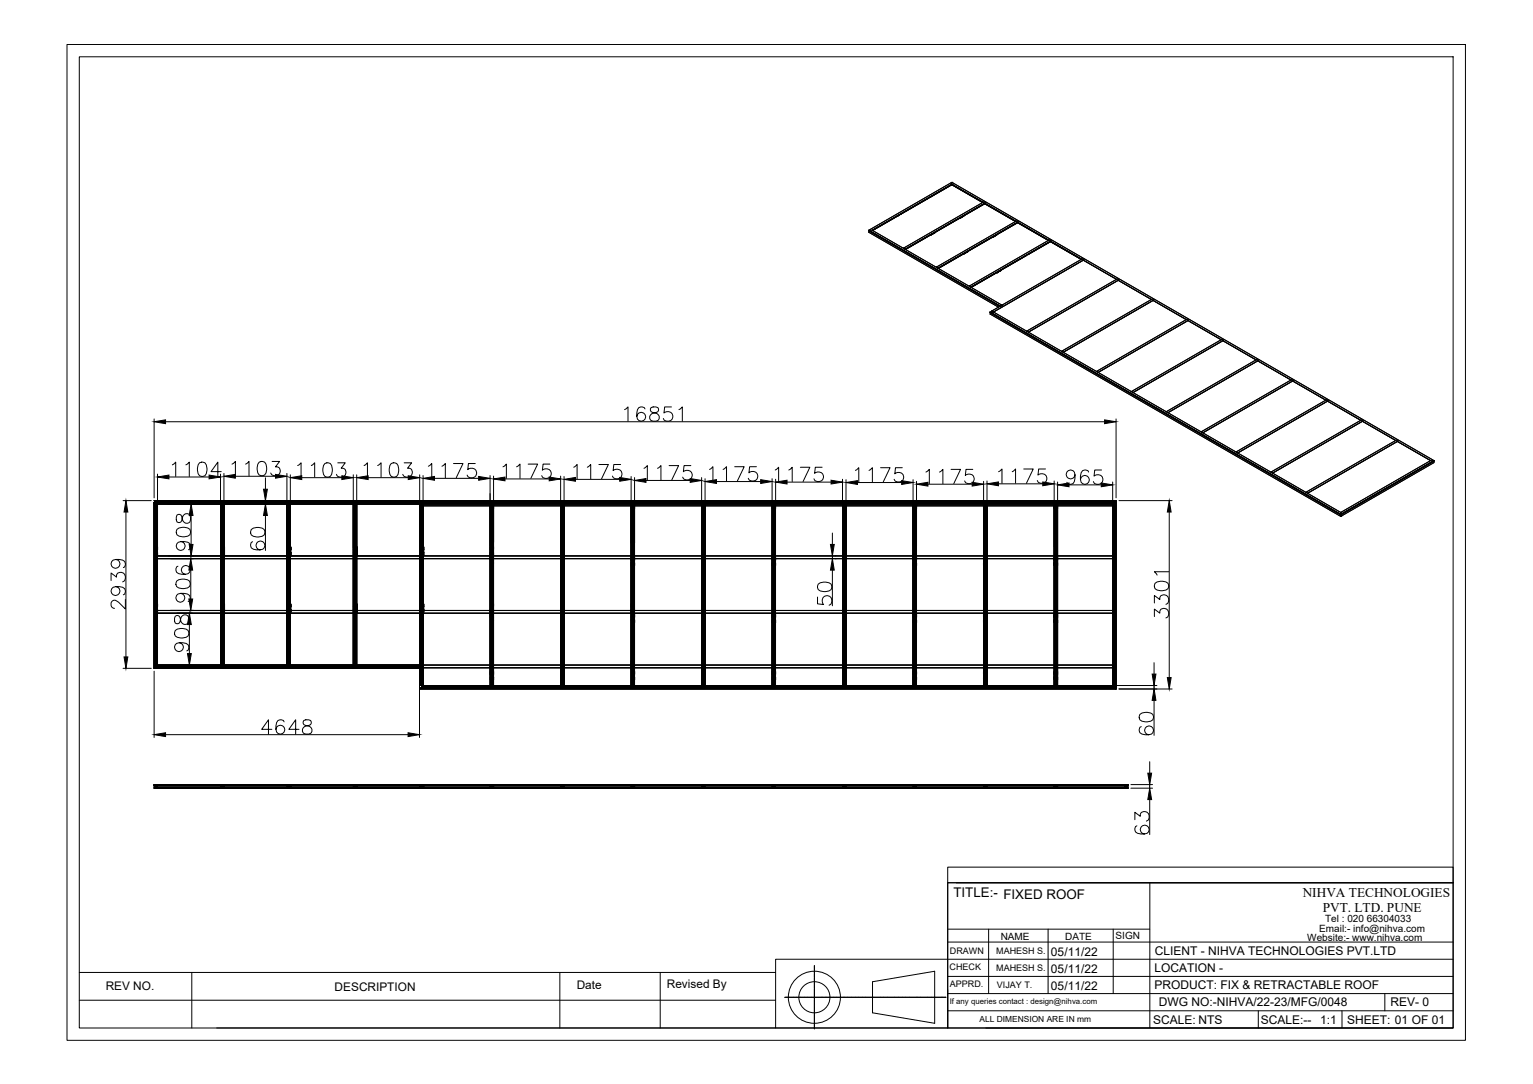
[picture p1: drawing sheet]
<svg xmlns="http://www.w3.org/2000/svg" width="594mm" height="420mm" viewBox="0 0 594 420" stroke-linecap="round" stroke-linejoin="round" font-family="sans-serif">
<!-- layer: 0 -->
<g fill="none" stroke="#000" stroke-width=".39">
<path d="M26 17.2h541.9v386h-541.9zM30.7 22h532.4v376.5h-532.4zM359 77.3l.6-.3zM359 77.3l-9.3 5.4M359 77.3h.1M359.6 77l-10.4 6M359.6 77h.1M359.6 76.9v.1M360.1 76.6l-.5 .3M360.1 76.6h.1M360.1 76.7l.6-.4-.5 .4M368.5 70.9h.1"/>
<path d="M368.5 70.9l-31.8 18.3M368.9 71.4l-.4-.5-31.8 18.3M368.9 71.4v.1M368.9 71.6h.1M368.9 70.7v.7l185.5 107.1M368.9 70.7h.1M368.9 71.5l-30.9 17.8M368.9 71.6l-8.8 5.1M368.9 70.7l186.8 107.8M368.9 71.5l12 6.9M368.9 71.4l12.1 7M368.9 71.6l11.9 6.9"/>
<path d="M368.9 71.4l-30.9 17.8M368.9 71.4v.2M381 78.4l-30.8 17.8M381.3 78.2h.1M381.5 78.9l.1 .1M381.5 78.9l12 7M381.6 79l-8.7 5M381.6 78.8l12.1 7-30.8 17.7M381.6 79l-8.2 4.7M381.6 78.8l12.1 7M381.8 78.9l-.2 .1M336.7 90h.1"/>
<path d="M336.7 89.3h.1M336.7 89.3l50.9 29.4M336.7 90l50.3 29.1M336.7 89.5v.5M336.7 89.5h.1M336.7 89.5l50.8 29.3M336.7 89.2h1.3M336.7 89.4v.1M336.7 89.2v.1M336.8 89.5h.2M338 89.2l50.2 29.1M338 89.2h.1"/>
<path d="M348.6 83.3l-.5 .4M348.6 83.3l-10.4 6M348.6 83.3h.1M348.7 83.3l-10.5 6.1M349.2 83l-.6 .3M349.2 83h.1M349.2 83l.5-.3-.5 .3M350.2 96.2h.1M350.2 96.2l31.1-18 .6 .4-31.1 18M350.2 96.2l.6 .3M350.2 96.2l.2 .2M350.4 96.3l-.1 .1"/>
<path d="M350.4 96.3h-.1M350.5 96.4l.3 .2M350.5 96.4h.1M350.8 96.5l-.1 .1M350.8 96.6h.1M350.8 96.5h.1M360.9 91l.6-.3zM361.4 90.7l-10.5 6 9.9-5.7M361.4 90.7h.1M361.4 90.7l-.6 .3M361.5 90.7l-.2-.1 .2 .1M361.5 90.7h.1"/>
<path d="M361.8 90.3l.2 .1M361.9 90.3l-.5 .3M361.9 90.3h.1M362 90.4l-.5 .3M362 90.4l.6-.3zM362 90.4h.1M362.5 90.1l-.6 .2M362.5 90l-.6 .3M371.8 84.7l-9.3 5.3M371.9 84.7l.5-.3zM372.2 84.3l.2 .1M372.2 84.2l.3 .2"/>
<path d="M372.3 84.3h.1M372.3 84.3l-10.4 6M372.3 84.3v.1M372.4 84.3h-.1M372.5 84.4h.1M372.7 83.9l.3 .2M372.8 83.9l.2 .2M372.8 84l-.5 .3M372.9 84h.1M372.9 84l.5-.3zM373 84.1l-.5 .3M373 84.1l.5-.3z"/>
<path d="M373 84.1h.1M373.4 83.7h.1M373.6 98.4h.1M373.7 98.4h.1M374 97.9l.2 .2M374 97.9l.3 .1M374.1 98l-10.5 6M374.1 98h.1M374.1 98l-.5 .3M374.2 98.1l-.5 .3M374.3 98l-.1 .1M374.5 97.6l.3 .1"/>
<path d="M374.6 97.7l-.5 .3M374.7 97.7h.1M374.7 97.7l.5-.3zM374.8 97.7l-.5 .3M374.8 97.7l.5-.2-.5 .3M374.8 97.7h.1M375.2 97.4h.1M384.5 92l.6-.3zM384.5 92v.1M384.6 92.1l.6-.3zM384.9 91.6l.3 .1M385 91.6l.2 .1"/>
<path d="M385 91.7l-10.3 6M385.1 91.7h.1M385.1 91.6v.1M385.2 91.7v.1M385.5 91.3l.2 .1M385.6 91.4l-.5 .3M385.6 91.4h.1M385.7 91.4l-.5 .3M385.7 91.4l.6-.3zM386.2 91.1l-.6 .3M394 85.6h.1M394.4 86.1l12 7-30.7 17.8"/>
<path d="M394.4 86.3l-8.2 4.8M394.4 86.3l11.9 6.9M394.4 86.1l-30.8 17.8M394.4 86.2l-30.8 17.7M394.5 86.2l-.1 .1M394.5 86.2l-8.9 5.2M394.5 86.3h-.1M397.8 99l-10.4 6M397.8 99h.1M397.8 99l-.5 .4M398.3 98.7l-.5 .3M398.4 98.7h-.1"/>
<path d="M398.9 98.4l-.5 .3M406.8 92.9h.1M406.9 93.6l.2 .1M407.1 93.7l-8.8 5M407.1 93.7l11.9 6.9M362.9 103.5v.1M362.9 103.6h.1M362.9 103.5l31.1-17.9 .7 .3-31.1 18M362.9 103.5l.7 .4M363 103.6l.6 .3M363.1 103.7h-.1M363.5 103.9h-.1"/>
<path d="M363.6 103.9h.1M375.7 110.9h.1M375.7 110.9l31.1-18 .6 .4-31.1 17.9M375.7 110.9l.6 .3M375.7 110.9l.6 .4M375.8 111h-.1M375.8 111v.1M376.2 111.2v.1M376.3 111.3h.1M376.3 111.2h.1M386.3 105.7h.1M386.4 105.7v.1"/>
<path d="M386.7 105.3l.3 .1M386.8 105.3l.2 .1M386.8 105.4l-10.4 6 10.5-6M386.9 105.4h.1M386.9 105.4l-.6 .3M386.9 105.3v.1M387 105.4l-.6 .4M387 105.4l-.6 .3M387 105.4h.1M387.3 105l.2 .1M387.4 105l-.5 .3M387.4 105h.1"/>
<path d="M387.5 105.1l-.5 .3M387.5 105.1h.1M387.6 118.7h.1M387.7 118.6h.1M387.8 118.6l-.2 .1M387.9 118.5h.1M388 104.8l-.6 .3M388 104.7l-.6 .3M388 118.4h.1M388 118.4l-.1 .1M388.1 118.4h.1M388.1 104.8l-.6 .3"/>
<path d="M388.2 118.3l-.2 .1M388.2 118.3l-.6 .3M388.2 118.3h.1M388.3 118.3h.1M419.1 100.5l-12-7-30.8 17.8M419.2 100.5l-34.9 20.1M419.5 100.3h.1M432.7 108.3l-12.9-7.5-34.8 20.1M432.7 108.3l-34.8 20.1M433 108.1h.1M446.5 115.9h.1M383.7 121h.1"/>
<path d="M383.7 121.7h.1M383.7 120.9l135.9 78.5M383.7 121.7l135.9 78.5M383.7 120.9v.1M383.7 121.1v.6M383.7 121.1l135.9 78.5M383.7 120.9h1.3l134.6 77.7v.8M383.7 120.9h.1M383.7 121.1h.1M383.8 121.2h.2M384.3 120.8l.3 .1M384.3 120.6h.1"/>
<path d="M384.4 120.8h.1M384.4 120.6h.1M384.4 120.6l35.1-20.3 .6 .3-35.1 20.3M384.4 120.6l.6 .3M384.4 120.6l.2 .3-.2-.1M384.6 120.9h.1M384.8 120.9h.1M385 120.9h.1M385 120.9l134.6 77.7M397.9 128.4h.1M397.9 128.4l35.1-20.3 .6 .3-35.1 20.3M397.9 128.4l.6 .3"/>
<path d="M398.5 128.7l34.8-20.1 12.9 7.5-34.8 20.1M411.4 136.2h.1M411.4 136.2l35.1-20.3 .7 .3-35.2 20.3M411.4 136.2l.6 .3M412 136.5h.1M412.1 136.6l34.8-20.2 12.8 7.5-34.8 20.1M460.1 123.7h.1M460.4 124.3l12.9 7.4-34.9 20.1M473.6 131.5h.1M487.1 139.3h.1M242 158.8l1.4-1.1v5.5M249.9 158.5a1.59 1.59 0 0 0-1.5-.8 1.59 1.59 0 0 0-1.4 1.1 4 4 0 0 0 .6 4.2 1.72 1.72 0 0 0 2.5-.8 1.72 1.72 0 0 0-1.2-2.3 1.72 1.72 0 0 0-2.1 1.5"/>
<path d="M252.3 158a1.12 1.12 0 0 0 .5 1.8 2.28 2.28 0 0 1 2.7 2.4 1.92 1.92 0 0 1-2.2 1.1 1.92 1.92 0 0 1-1.5-1.9 2.56 2.56 0 0 1 2.6-1.6 1.13 1.13 0 0 0 .5-1.8l-.7-.3zM260.2 157.7h-2.6l-.3 2.4a1.95 1.95 0 0 1 3-.1 1.95 1.95 0 0 1-.4 3 1.95 1.95 0 0 1-2.8-.8M263.1 158.8l1.3-1.1v5.5M424.9 144h.1M424.9 144l35.2-20.3 .6 .4-35.1 20.2zM425.6 144.3h.1M438.4 151.8h.1M438.4 151.8l35.2-20.3 .6 .4-35.1 20.2M438.4 151.8l.7 .3M439.1 152.1l34.8-20 12.9 7.4-34.9 20.1M452 159.6l.6 .3M452 159.6l35.1-20.3 .6 .4-35.1 20.2"/>
<path d="M452.6 159.9v.1M452.6 160l34.8-20.1 12.9 7.4-34.8 20.1M500.6 147.1h.1M500.9 147.7l-34.8 20.1M514.1 154.9h.1M59.7 162.4v30.6M64.2 163.5h363.9M77.3 179.4a1.79 1.79 0 0 1 2.6 .8 4.5 4.5 0 0 1-.5 4.2 1.79 1.79 0 0 1-2.6-.8 4.5 4.5 0 0 1 .5-4.2zM89.9 179.9l1.3-1v5.5M95.2 179.9l1.3-1v5.5M100.4 179.1a1.8 1.8 0 0 1 2.7 .8 4.5 4.5 0 0 1-.6 4.2 1.8 1.8 0 0 1-2.6-.8 4.5 4.5 0 0 1 .5-4.2zM105.4 178.9h2.9l-1.5 2.1a1.77 1.77 0 0 1 1.8 2 1.77 1.77 0 0 1-2.4 1.4l-.8-.3-.5-.8"/>
<path d="M125.9 179.7a1.78 1.78 0 0 1 2.6 .7 4.6 4.6 0 0 1-.5 4.3 1.79 1.79 0 0 1-2.6-.8 4.5 4.5 0 0 1 .5-4.2zM130.9 179.4h2.9l-1.6 2.1a1.78 1.78 0 0 1 1.9 2 1.78 1.78 0 0 1-2.4 1.4l-.8-.2-.5-.8M151.6 179.7a1.79 1.79 0 0 1 2.6 .7 4.5 4.5 0 0 1-.5 4.3 1.79 1.79 0 0 1-2.6-.8 4.6 4.6 0 0 1 .5-4.2zM156.6 179.4h2.9l-1.6 2.1a1.78 1.78 0 0 1 1.9 2 1.78 1.78 0 0 1-2.4 1.4l-.8-.2-.5-.8M175.7 179.7h3.7l-2.6 5.5M184.2 179.7h-2.7l-.2 2.3a1.95 1.95 0 0 1 2.9 0 1.95 1.95 0 0 1-.3 2.9 1.95 1.95 0 0 1-2.9-.8M204.7 179.9h3.7l-2.7 5.5M213.1 179.9h-2.6l-.3 2.4a1.96 1.96 0 0 1 2.9-.1 1.96 1.96 0 0 1-.3 2.9 1.96 1.96 0 0 1-2.9-.7M432.5 162.4v30.6M465.5 167.4h.1M465.5 167.4l35.1-20.3 .6 .4-35.1 20.3M465.5 167.4l.6 .4"/>
<path d="M466.1 167.8h.1M466.1 167.8l34.8-20.1 12.9 7.4-34.8 20.1M479 175.2l35.1-20.3 .7 .4-35.2 20.3zM479.6 175.5l.1 .1M527.3 162.9l-12.8-7.4-34.8 20.1M527.3 162.9l-34.8 20.1M527.6 162.7h.1M528 163.3l12.8 7.4M540.9 170.7l-12.9-7.4-34.8 20.1M540.9 170.7l-34.8 20.1M541.2 170.5h.1M554.4 178.5l-12.9-7.4-34.8 20.1"/>
<path d="M554.4 178.5l-34.8 20.1M555.4 178.7h.2M555.7 178.7l-36.1 20.9M555.7 178.5h-1.3l-34.8 20.1v.8M555.7 178.5h.1M555.7 178.7h.1M555.7 179.3l-36.1 20.9M555.7 178.7h-.1M555.7 178.5l-36.1 20.9M555.7 178.7v.6l-36.1 20.9v-.6M555.7 179.3h.1M47.7 194h10.9"/>
<path d="M48.8 198.5v56.1M59.7 194h372.8zM59.7 194.8h.1M59.7 194.7h.7l.6 .6v62.5l-1.3 1.2zM59.7 194.8h.2M59.7 194.7v64.3M59.7 194.7h.3v64.1v-64M59.8 194.7h-.1M59.8 194.2h372.6v72.8l-269.7-.1M59.9 194.8h.1M59.9 194.2h372.5M59.9 194.8v64.1"/>
<path d="M59.9 194.8h-.1M60 194.8h.1M60 194.8v64h102.6M60 194.8l-.1 64.1h102.7M60.1 194.8h.1M60.1 194.4h372.1M60.2 194.8l-.1 63.9h102.5M60.2 194.7v63.9h102.4M60.2 194.5h371.8v72.1M60.2 194.7v63.8M60.4 194.7l-.7 .1h.5M60.6 194.8l25.3-.1v63.8h-25.3z"/>
<path d="M60.6 194.9h371.1M60.7 195v63.1M60.7 195.1h370.8M60.8 195.2v62.8M60.9 195.2h370.5M60.9 195.3v62.6M61 195.3h370.2M61 195.3v62.5M61 183.8v74M65.5 184.9h15.5M66.8 180.2l1.3-1.1v5.6M68.6 199.6a2.08 2.08 0 0 0 .5 2.9h.5a3 3 0 0 0 1.3-2.6 1.52 1.52 0 0 1 1.7-.8 1.52 1.52 0 0 1 1.2 1.3v1.1a1.58 1.58 0 0 1-1.7 1.4 1.58 1.58 0 0 1-1.4-1.7l-.3-1a1.12 1.12 0 0 0-1.8-.6z"/>
<path d="M72 180.2l1.4-1.1v5.6M74.1 199.8v11.2M85.5 194.8h.1M85.5 194.7v62.8v-62.1l-24.5-.1M85.5 194.7h1.3v62.8v-62.1M85.5 194.7h.1M85.5 194.7h.3v62.8v-62.7M85.5 194.7v62.8M85.6 194.8h.1M85.7 194.8h-.1M85.7 194.8h.1M85.7 182.8h-3.9l2.6-3.7v5.6"/>
<path d="M85.8 194.8h-.3h.4M85.8 194.8l-.1 62.7-.1-62.7M85.8 194.8h.1M85.9 194.8l-.1 62.7M86.3 194.8l25.4-.1v63.8h-25.4zM86.3 194.7l.2 62.8v-62.7M86.3 194.8l.1 62.7 .1-62.7M86.3 194.7v62.8M86.5 194.8l.1 62.7v-62.7M86.5 194.8h-.1M86.5 194.8h.1M86.6 194.8h.1"/>
<path d="M86.8 194.7h.1M86.8 194.7l-.1 62.8M86.8 183.5v74h-1.3v-73.7M86.8 194.8h.1M91.2 184.6h15.6M102.9 185.2v4.4M102.9 194v1.4M102.9 199.8v13.6M111.2 183.5v74v-62.1M111.2 194.8h.1M111.2 194.7h1.3v62.8h-1.3zM111.2 194.7h.1"/>
<path d="M111.3 194.8v62.7M111.5 194.8h.1M111.4 194.8h-.1M111.4 194.8h.1M111.5 194.8l-.1 62.7v-62.7M111.7 194.7l-.2 62.8v-62.7M112 194.7h-.3v62.8M112 194.7v63.8h25.4v-63.8M112 194.8h25.4M112 194.7l.2 62.8M112.2 194.8h.1M112.2 194.8v62.7"/>
<path d="M112.3 194.8h-.1M112.3 194.8l-.1 62.7M112.3 194.8v62.7M112.3 194.8h.1M112.4 194.8v62.7M112.5 194.7h.1M112.5 184v73.5v-62.1M112.5 194.8h.1M115.4 180.4l1.3-1v5.5M116.9 185.1h15.6M120.6 180.4l1.3-1v5.5M136.9 184v73.5v-62.1"/>
<path d="M136.9 194.8h.1M136.9 194.7h1.3v62.8h-1.3zM136.9 194.7h.1M136.9 194.7h.3v62.8v-62.7M136.9 194.7v62.8M137 194.7h-.1M137.1 194.8h.1M137.1 194.8v62.7M137.1 194.8h-.1M137.2 194.8h.1M137.4 194.8l-.1 62.7-.2-62.7M137.7 194.7l.2 62.8v-62.7"/>
<path d="M137.7 194.8h.5h-.3M137.7 194.7v63.8h25.4M137.9 194.8v62.7M137.9 194.8h.1M138 194.8h.1M138 194.8v62.7M138.1 194.8h.1M138.2 194.7h.1M138.2 194.7v62.8M138.2 184v73.5v-62.1M138.2 194.8h.1M141.1 180.4l1.3-1v5.5"/>
<path d="M142.7 185.1h15.5M146.4 180.4l1.3-1v5.5M162.6 194.8h.1M162.6 184l.1 81.7 268.5 .1M162.7 194.7v71l-.1-70.3M162.7 194.7h-.1M162.7 194.8h.3l-.1 70.9 .2-71v71v-70.9zM162.7 194.8v70.9M162.9 194.8h.1M162.8 194.8h.1M162.8 194.8v70.9M162.8 194.8h-.1"/>
<path d="M163 194.8h.1M163.6 194.8l-.1 71.4h268.2v-71.4h-371.7M163.6 194.8h.1M163.7 194.8h.1M163.7 194.8v70.9M163.8 194.8h.1M163.8 194.8v70.9M163.9 194.7v71l.1-70.3M163.9 194.7h.1M164 195h25.9M164 196.1h25.9zM164 194.8v.2"/>
<path d="M164 184.3l-.1 81.4M164 196h25.9M164 194.8h-.1M164 196.1v1.1M166 180.7l1.3-1v5.5M168.4 185.4h17.1M171.3 180.7l1.3-1v5.5M189.9 196.1v1.1M189.9 184.3v77.4M189.9 194.8h.1M189.9 194.8v.2M189.9 194.7l.1 71"/>
<path d="M190 194.7h1.2v71h-1.2zM190 194.7h-.1M190.1 194.8v70.9M190.1 194.8h.1M190.2 194.8v70.9M190.2 194.8h-.1M190.2 194.8h.1M190.3 194.8h.1M190.4 194.7l.1 71v-71h.2v71M190.4 194.7l-.1 71v-70.9M190.5 194.7l-52.8 .1M190.8 194.7h27v71.5h-27z"/>
<path d="M190.9 194.8v70.9M190.9 194.8h.1M191.1 194.8h.1M191 194.8h.1M191.1 194.8v70.9M191.2 194.8v70.9M191.2 194.7h-.2v71M191.3 194.7h.1M191.3 184.5l-.1 81.2 .1-70.3M191.3 195h26M191.3 196.1h26zM191.3 194.8v.2"/>
<path d="M191.3 196h26M191.3 194.8h.1M191.3 196.1v1.1M194.9 180.9l1.3-1v5.5M195.7 185.6h17.1M200.2 180.9l1.3-1v5.5M217.2 196.1l.1 1.1M217.3 184.5v81.2v-70.3M217.3 194.8h.1M217.3 194.8l-.1 .2M217.3 194.7h1.3v71h-1.3zM217.3 194.7h.1"/>
<path d="M217.3 194.7h.3v71M217.4 194.8v70.9M217.4 194.8h.1M217.5 194.8v70.9M217.5 194.8h-.1M217.5 194.8h.1M217.6 194.8h-.3h.4M217.6 194.8v70.9M217.6 194.8h.1M217.7 194.8l-.1 70.9M217.7 194.7v71M217.8 194.7l-27 .1 .1 70.9"/>
<path d="M217.8 194.7h.3v71M218.1 194.7h27v71.5h-27zM218.3 194.8l.1 70.9-.1-70.9M218.3 194.8v70.9M218.3 194.8h-.1M218.3 194.8h.1M218.4 194.8h.1M218.5 194.8v70.9M218.5 194.7h-.2v71M218.6 194.7h.1M218.6 184.7v81v-70.3M218.6 196.1h26z"/>
<path d="M218.6 194.8v.2M218.6 196h26M218.6 194.8h.1M218.6 196.1v1.1M222.3 181.1l1.3-1.1v5.6M223 185.8h17.2M227.6 181.1l1.3-1.1v5.6M232.1 180h3.7l-2.7 5.6M240.5 180h-2.6l-.3 2.4a1.96 1.96 0 0 1 3 0 1.96 1.96 0 0 1-.4 2.9 1.96 1.96 0 0 1-2.9-.8M244.5 196.1l.1 1.1M244.6 194.8h.1M244.6 184.7v25.8"/>
<path d="M244.6 194.7v71v-70.3M244.6 194.7v71M244.6 194.7l-.1 .3h-25.9M244.6 194.7h.1M244.7 194.8v70.9M244.7 194.8h.1M244.8 194.8h.1M244.8 194.8h-.1M244.9 194.8h.1M244.9 194.8l-.1 70.9v-70.9M244.9 194.8v70.9M245.1 194.8l-.2 70.9"/>
<path d="M245.4 194.7h-.3v71l-.2-71v71M245.4 194.7v71M245.4 194.8l.2 70.9M245.6 194.8h.1M245.6 194.8v70.9M245.7 194.8h.1M245.7 194.8l-.1 70.9M245.7 194.8v70.9M245.8 194.8v70.9M245.9 194.7h-.3v71M245.9 194.7v71v-70.3M245.9 194.7h.1"/>
<path d="M245.9 196.1h26zM245.9 194.8v.2M245.9 194.8h.1M245.9 185.1v80.6M245.9 196h26M245.9 196.1v1.1M249.6 181.5l1.3-1v5.5M250.3 186.2h17.2M254.8 181.5l1.3-1v5.5M259.3 180.5h3.7l-2.7 5.5M267.7 180.5h-2.6l-.3 2.3a1.96 1.96 0 0 1 3 0 1.96 1.96 0 0 1-.4 2.9 1.96 1.96 0 0 1-2.8-.8M271.9 196.1v1.1"/>
<path d="M271.9 194.8h.1M271.9 185.1v25.3M271.9 194.7v71v-70.3M271.9 194.7v71M271.9 194.7v.3h-26M271.9 194.7h.3v71M271.9 194.7h.1M272 194.8v70.9M272.1 194.8h.1M272.1 194.8h-.1M272.2 194.8h.1M272.2 194.8l-.1 70.9v-70.9"/>
<path d="M272.2 194.8v70.9M272.4 194.7v71M272.7 194.7v71M272.7 194.7h27v71.5h-27zM272.7 194.7l.2 71v-70.9M272.7 194.8l.2 70.9M272.9 194.8l.1 70.9v-70.9M272.9 194.8h.1M273.1 194.8h.1M273 194.8h-.1M273 194.8h.1M273.1 194.8v70.9"/>
<path d="M273.2 194.7v71v-70.3M273.2 194.7h.1M273.2 196.1h26zM273.2 194.8l.1 .2M273.2 185.5v80.2M273.2 196h26M273.2 194.8h.1M273.3 196.1l-.1 1.1M275 181.9l1.3-1v5.5M277.7 186.6h17.1M280.2 181.9l1.3-1v5.5M284.7 180.9h3.7l-2.6 5.5"/>
<path d="M293.1 180.9h-2.6l-.3 2.4a1.95 1.95 0 0 1 3-.1 1.95 1.95 0 0 1-.4 3 1.95 1.95 0 0 1-2.8-.8M299.2 196.1v1.1M299.2 185.5v80.2v-71M299.2 194.8h.1M299.2 194.7h1.3v71h-1.3zM299.2 194.7v.3h-26M299.3 194.7h-.1M299.3 194.8v70.9M299.4 194.8h.1M299.4 194.8h-.1M299.5 194.8h.1M299.5 194.8l.2 70.9"/>
<path d="M299.5 194.8l-.1 70.9 .1-70.9M299.6 194.8h.1M299.7 194.7v71M300 194.7v71M300.1 194.7l.1 71M300.1 194.8l.1 70.9M300.2 194.8h.1M300.2 194.8v70.9M300.3 194.8h.1M300.3 194.8l-.1 70.9M300.3 194.8v70.9M300.4 194.8h.1"/>
<path d="M300.4 182.2l1.3-1.1v5.5M300.4 194.8v70.9M300.5 194.7h.1M300.5 196.1h26M300.5 196h26M300.6 194.8h-.1M300.6 185.8l-.1 79.9v-70.3M300.6 196.1l-.1 1.1M305 186.9h17.1M305.7 182.2l1.3-1.1v5.5M310.2 181.1h3.6l-2.6 5.5M318.6 181.1h-2.6l-.3 2.4a1.95 1.95 0 0 1 2.9-.1 1.95 1.95 0 0 1-.3 3 1.95 1.95 0 0 1-2.9-.8"/>
<path d="M326.5 185.8v79.9v-71M326.5 196.1v1.1M326.5 194.8h.1M326.5 194.7v71M326.6 194.7l-.1 .3h-26v-.2M326.6 194.7h.2v71M326.6 194.7h.1M326.6 194.8v70.9M326.7 194.8h.1M326.7 194.8h-.1M326.8 194.8h.1M326.9 194.8l-.2 70.9 .1-70.9"/>
<path d="M326.9 194.8v70.9M326.9 194.8h.1M327.1 194.7v71M327.4 194.7h27v71.5h-27zM327.5 194.8h.1M327.6 194.8v70.9M327.6 194.8h.1M327.6 194.8l-.1 70.9M327.7 194.8h.1M327.7 194.8v70.9M327.8 194.8h-.4l.1 70.9M327.8 194.7v71l.1-70.3"/>
<path d="M327.8 194.7h.1M327.9 196.1h25.9M327.9 185.9l-.1 79.8M327.9 196h25.9M327.9 194.8h-.1M327.9 196.1v1.1M331.5 182.3l1.3-1v5.5M332.3 187h17.1M336.8 182.3l1.3-1v5.5M341.2 181.3h3.7l-2.6 5.5M349.7 181.3h-2.7l-.2 2.4a1.96 1.96 0 0 1 2.9-.1 1.96 1.96 0 0 1-.4 2.9 1.96 1.96 0 0 1-2.8-.7M353.8 196.1v1.1"/>
<path d="M353.8 185.9v25.6M353.9 194.7v71l-.1-70.3M353.9 194.7v71M353.9 194.7l-.1 .3h-25.9v-.2M353.9 194.7h.3v71M353.9 194.7h.1M354 194.8h.1M354.1 194.8v70.9M354.1 194.8h-.2M354.1 194.8h.1M354.2 194.8v70.9M354.2 194.8h.1"/>
<path d="M354.4 194.7h.2v71M354.4 194.7v71M354.7 194.7h27v71.5h-27zM354.7 194.8l.1 70.9M354.9 194.8h-.1M354.9 194.8v70.9M354.9 194.8h.1M355 194.8l-.2 70.9M355 194.8v70.9M355 194.8h.1M355.1 194.8v70.9M355.1 194.7h-.2v71"/>
<path d="M355.2 194.7v71v-70.3M355.2 194.7h.1M355.2 196.1h26M355.2 186.6l-.1 79.1M355.2 196h26M355.2 194.8h.1M355.2 196.1v1.1M358.8 183l1.3-1.1v5.6M359.6 187.7h17.1M364.1 183l1.3-1.1v5.6M368.6 181.9h3.6l-2.6 5.6M377 181.9h-2.6l-.3 2.4a1.95 1.95 0 0 1 2.9 0 1.95 1.95 0 0 1-.3 2.9 1.95 1.95 0 0 1-2.9-.8"/>
<path d="M381.1 196.1l.1 1.1M381.2 186.6v25.2M381.2 194.7v71v-70.3M381.2 194.7l-.1 .3h-25.9v-.2M381.2 194.7h.1M381.3 194.8h.1M381.4 194.8v70.9M381.4 194.8h-.2M381.4 194.8h.1M381.5 194.8l.2 70.9M381.5 194.8h.1M381.7 194.7v71"/>
<path d="M382 194.7h27v71.5h-27zM382.1 194.8v70.9M382.2 194.8v70.9v-71l-.2 71M382.2 194.8h-.1M382.2 194.8h.1M382.3 194.8v70.9M382.3 194.8h.1M382.4 194.8v70.9M382.5 194.7v71v-70.3M382.5 194.7h.1M382.5 186.4v79.3h-1.3v-71h1.3M382.5 194.8v.2h26v1h-26"/>
<path d="M382.5 196h26M382.5 194.8h.1M382.5 196.1v1.1M386.9 187.5h17.2M387 182.8l1.3-1v5.5M392.2 182.8l1.4-1v5.5M396.7 181.8h3.7l-2.6 5.5M405.1 181.8h-2.6l-.3 2.4a1.96 1.96 0 0 1 3-.1 1.96 1.96 0 0 1-.4 2.9 1.96 1.96 0 0 1-2.8-.7M408.4 194.8l.1 .2zM408.5 196l-26 .1M408.5 196.1l-.1 1.1zM408.5 186.4v79.3v-70.3"/>
<path d="M408.5 194.8h.1M408.5 194.7h1.3v71h-1.3zM408.6 194.7h-.1M408.6 194.8v70.9M408.7 194.8h.1M408.7 194.8v70.9M408.7 194.8h-.1M408.8 194.8h.1M408.9 194.8h.1M409 194.7l-.2 71 .1-70.9M409 194.7l.1 71v-71h.2v71M409 194.8h-190.9l.1 70.9"/>
<path d="M409.4 194.7h22.3v71.5h-22.3zM409.5 194.8h.1M409.6 194.8h.1M409.6 194.8v70.9M409.7 194.8h.1M409.7 194.8v70.9M409.8 194.7h-.3v71v-70.9M409.8 194.7h.1M409.8 195.4v70.3M409.8 195h21.4M409.8 196.1h21.4zM409.8 194.8l.1 .2"/>
<path d="M409.8 186.8v78.9M409.8 196h21.4M409.9 194.8h-.1M409.9 196.1l-.1 1.1M414.3 187.9h12.5M416.6 184a1.71 1.71 0 0 1-2.4 1.5 1.71 1.71 0 0 1-.6-2.7 1.71 1.71 0 0 1 2.7 .2 5 5 0 0 1-.5 4.5 1.62 1.62 0 0 1-2.4-.6M421.9 183a1.63 1.63 0 0 0-2.4-.6 4.3 4.3 0 0 0 0 5.1 1.72 1.72 0 0 0 2.5-.8 1.72 1.72 0 0 0-1.2-2.4 1.72 1.72 0 0 0-2.1 1.6M426.9 182.2h-2.7l-.2 2.4a1.95 1.95 0 0 1 2.9-.1 1.95 1.95 0 0 1-.3 2.9 1.95 1.95 0 0 1-2.9-.7M431.2 195v-.2v.2M431.2 196.1v1.1M431.2 186.8v79M431.2 195.3v70.4"/>
<path d="M431.2 195.3l1.3-1.2v72.9l-1.3-1.2M431.2 195.3l-366.2 .1M431.4 195.2v70.7M431.4 195.1l.1 70.9M431.7 194.7l-22.3 .1M432.2 194.3v72.5M432.3 194.3h-372.3M432.3 194.3v72.5M432.5 194.1v72.9M432.5 194.1h-372.8l1.3 1.2h370.2M433.6 194h20.6M453.1 198.5v64.1"/>
<path d="M492.5 183h.1M492.5 183l35.1-20.3 .7 .4-35.1 20.3zM493.2 183.4h.1M506.1 190.8l35.1-20.3 .6 .4-35.1 20.3zM506.7 191.2h.1M519.6 199.4h.1M519.6 199.6h.1M519.6 199.4v.8M519.6 198.6h.1M44.9 216.8a1.71 1.71 0 0 1 1.5 2.4 1.71 1.71 0 0 1-2.7 .7 1.71 1.71 0 0 1 .1-2.8 5 5 0 0 1 4.5 .5 1.62 1.62 0 0 1-.5 2.4M61 211.9l.1 1.1M61 213h.1"/>
<path d="M61 216.5h128.9M61 214.1h.1M61.1 214.1l-.1 1.2M68.6 205.2a4.3 4.3 0 0 1 5 0 1.8 1.8 0 0 1-.8 2.6 4.6 4.6 0 0 1-4.2-.5l-.3-.8zM69 219.5a1.62 1.62 0 0 0-.6 2.3 4.3 4.3 0 0 0 5 0 1.71 1.71 0 0 0-.7-2.5 1.71 1.71 0 0 0-2.4 1.2 1.71 1.71 0 0 0 1.6 2.1M70.2 209.9a1.71 1.71 0 0 1 1.4 2.4 1.71 1.71 0 0 1-2.7 .6 1.71 1.71 0 0 1 .2-2.7 5.1 5.1 0 0 1 4.5 .5 1.64 1.64 0 0 1-.5 2.4M85.5 213l1.5 .1M85.5 214.1h1.5M86.8 211.9l.2 1.2M87 211.9v1.1zM87 214.1h-.2v1.2M87 213.1v1"/>
<path d="M87 214.1v1.2zM97.4 205.2a4.3 4.3 0 0 1 5 0 1.8 1.8 0 0 1-.8 2.7 4.6 4.6 0 0 1-4.2-.6l-.3-.7zM97.9 210a1.65 1.65 0 0 0-.5 2.3 4.3 4.3 0 0 0 5 0 1.72 1.72 0 0 0-.8-2.5 1.72 1.72 0 0 0-2.3 1.2 1.72 1.72 0 0 0 1.5 2.1M111.2 213l1.6 .1M111.2 214.1h1.6M112.5 213l.3 .1M112.5 214.1h.3M112.5 211.9v1.1zM112.5 214.1l.1 1.2zM112.5 213v1.1M112.7 211.9l.1 1.1zM112.8 214.1l-.1 1.2z"/>
<path d="M112.8 213.1v1M136.9 213l1.6 .1M136.9 214.1h1.6M138.2 214.1h.3M138.2 213l.3 .1M138.3 213v1.1M138.3 214.1v1.2zM138.3 213v-1.1v1.1M138.5 213v-1.1v1.1M138.5 214.1v1.2v-1.2M138.5 213.1v1M162.6 214.1h1.7z"/>
<path d="M164 216v1.1M164 218.2v1.1M164.2 211.9v1.1zM164.3 213.1l-1.7-.1h1.7v1.1M164.3 214.1l-.1 1.2zM189.9 214.1v1.2M189.9 211.9v1.1M189.9 215.5h-128.9M189.9 218.2h.1M189.9 217.1h.1M191.2 211.9l.1 1.1M191.2 215.5h26"/>
<path d="M191.2 216.5h26M191.3 214.1l-.1 1.2M191.3 218.2h.1M191.3 217.1h.1M217.3 216v1.1M217.3 218.2v1.1M218.6 215.5h25.9M218.6 216.5h25.9M218.6 218.2v1.1M218.6 216v1.1M244.5 218.2l.1 1.1M244.5 218.2h.1"/>
<path d="M244.5 217.1h.1M244.6 216l-.1 1.1M245.9 215.5h26M245.9 216.5h26M245.9 216v1.1M245.9 218.2v1.1M271.9 218.2v1.1M271.9 218.2h.1M271.9 217.1h.1M271.9 216v1.1M273.2 215.5h26M273.2 216.5h26"/>
<path d="M273.2 218.2v1.1M273.2 216v1.1M299.2 218.2v1.1M299.2 218.2h.1M299.2 217.1h.1M299.2 216v1.1M300.5 215.5h26M300.5 216.5h26M300.5 216l.1 1.1M300.5 218.2h.1M300.5 217.1h.1M300.6 218.2l-.1 1.1"/>
<path d="M322.6 206.6v4.4M322.6 215.4v1.2M323.7 216.6h.1M323.7 215.4h.1M326.5 218.2v1.1M326.5 218.2h.1M326.5 217.1h.1M326.5 216v1.1M327.8 215.5h26M327.8 216.5h26M327.9 216v1.1M327.9 218.2h.1"/>
<path d="M327.9 217.1h.1M327.9 218.2v1.1M353.8 218.2v1.1M353.8 218.2h.1M353.8 217.1h.1M353.8 216v1.1M355.1 215.5h26M355.1 216.5h26M355.2 216v1.1M355.2 218.2h.1M355.2 217.1h.1M355.2 218.2v1.1"/>
<path d="M381.1 218.2l.1 1.1M381.1 218.2h.1M381.1 217.1h.1M381.2 216l-.1 1.1M382.5 215.5h25.9M382.5 216.5h25.9M382.5 216v1.1M382.5 218.2h.1M382.5 217.1h.1M382.5 218.2v1.1M408.4 217.1h.1M408.4 216l.1 1.1z"/>
<path d="M408.4 218.2h.1M408.5 218.2l-.1 1.1zM408.5 217.1v1.1M409.8 215.5h21.4M409.8 216.5h21.4M409.8 218.2v1.1M409.8 216v1.1M431.2 216v1.1M431.2 218.2v1.1M519.6 200.2h.1M43 225v-2.9l2.2 1.6a1.78 1.78 0 0 1 2-1.9 1.78 1.78 0 0 1 1.4 2.4l-.3 .8-.8 .5M44.9 227.4a1.72 1.72 0 0 1 1.5 2.3 1.72 1.72 0 0 1-2.7 .7 1.72 1.72 0 0 1 .1-2.8 5 5 0 0 1 4.5 .6 1.63 1.63 0 0 1-.5 2.3"/>
<path d="M48.6 232.4v3.7l-2.7-2.7a1.67 1.67 0 0 0-2.6-.2l-.3 1.5a1.35 1.35 0 0 0 1.4 1.1M61 234.1l.1 1.1M61 235.2h.1M61 236.6h128.9M61 236.3h.1M61 237.7h128.9M61.1 236.3l-.1 1.1M61.1 237.7h24.4M67.9 238.9a2.08 2.08 0 0 0 .5 2.8h.6a2.97 2.97 0 0 0 1.3-2.6 1.53 1.53 0 0 1 1.6-.8 1.53 1.53 0 0 1 1.3 1.3v1.1a1.58 1.58 0 0 1-1.7 1.4 1.58 1.58 0 0 1-1.5-1.7l-.2-1a1.12 1.12 0 0 0-1.9-.5zM68.4 225.2a4.3 4.3 0 0 1 5 0 1.79 1.79 0 0 1-.7 2.7 4.5 4.5 0 0 1-4.3-.5l-.2-.8zM70 230a1.72 1.72 0 0 1 1.5 2.3 1.72 1.72 0 0 1-2.7 .7 1.72 1.72 0 0 1 .2-2.7 5 5 0 0 1 4.4 .5 1.63 1.63 0 0 1-.5 2.4M73.9 221v11.2"/>
<path d="M85.5 235.2h1.3M85.5 236.3h1.3M85.5 235.2h1.5M85.5 236.2h1.5M86.8 234.1v1.1M86.8 235.2h.2M86.8 236.3h.2M86.8 236.3v1.1M86.8 237.7h24.4M87 234.1v1.1zM87 236.3v1.1zM87 235.2v1.1"/>
<path d="M111.2 235.2h1.4M111.2 236.3h1.4M111.2 235.2h1.6M111.2 236.2h1.6M112.5 235.2h.3M112.5 236.3h.3M112.5 234.1v1.1zM112.5 236.3l.1 1.1zM112.5 235.2v1.1M112.6 237.7h24.3M112.7 234.1l.1 1.1zM112.8 235.2v1.1"/>
<path d="M112.8 236.3l-.1 1.1zM136.9 235.2h1.4v-1.1v1.1M136.9 236.3h1.3M136.9 235.2h1.6M136.9 236.2h1.6M138.2 236.3h.3M138.2 235.2h.3M138.3 235.2v2.2v-1.1M138.3 237.7h24.3M138.5 235.2v-1.1v1.1M138.5 236.3v1.1v-1.1M138.5 235.2v1.1"/>
<path d="M162.6 235.2h1.7v1M162.6 235.2h1.7M162.6 236.2h1.7M164 238.1v1.1M164 237.7h25.9M164.2 234.1v1.1zM164.3 236.2l-1.7 .1M164.3 236.3l-.1 1.1zM189.9 236.3v1.1M189.9 238.1v1.1M191.2 234.1l.1 1.1M191.2 236.6h26"/>
<path d="M191.2 237.7h26M191.3 236.3l-.1 1.1M191.3 237.7h25.9M191.3 239.2h.1M217.3 238.1v1.1M218.6 236.6h25.9M218.6 237.7h25.9M218.6 238.1v1.1M244.5 236.3v1.1M244.5 234.1v1.1M244.5 239.2h.1M245.9 236.6h26"/>
<path d="M245.9 237.7h26M245.9 238.1v1.1M245.9 237.7h25.9M271.9 239.2h.1M271.9 238.1v1.1M273.2 236.6h26M273.2 237.7h26M273.2 238.1v1.1M273.2 237.7h25.9M299.2 239.2h.1M299.2 238.1v1.1M300.5 236.6h26"/>
<path d="M300.5 237.7h26M300.5 238.1l.1 1.1M300.5 239.2h.1M316.8 231.4v2.7l2.4 .2a1.95 1.95 0 0 1-.1-2.9 1.95 1.95 0 0 1 3 .3 1.95 1.95 0 0 1-.8 2.9M317.1 226.4a4.3 4.3 0 0 1 5 0 1.78 1.78 0 0 1-.8 2.6 4.6 4.6 0 0 1-4.2-.5l-.3-.8zM322.6 221v13.8M326.5 239.2h.1M326.5 238.1v1.1M327.8 236.6h26M327.8 237.7h26M327.9 238.1v1.1M327.9 237.7h25.9"/>
<path d="M327.9 239.2h.1M353.8 239.2h.1M353.8 238.1v1.1M355.1 236.6h26M355.1 237.7h26M355.2 238.1v1.1M355.2 237.7h25.9M355.2 239.2h.1M381.1 239.2h.1M381.2 238.1l-.1 1.1M382.5 236.6h25.9M382.5 237.7h25.9"/>
<path d="M382.5 238.1v1.1M382.5 239.2h.1M408.4 239.2l.1 1.1M408.4 238.1v1.1zM409.8 236.6h21.4M409.8 237.7h21.4M409.8 238.1v1.1M409.8 237.7h21.3M431.2 238.1v1.1M447.4 239v-2.9l2.1 1.6a1.78 1.78 0 0 1 2-1.9 1.78 1.78 0 0 1 1.4 2.4l-.3 .8-.8 .5M447.4 233.7v-2.9l2.1 1.6a1.78 1.78 0 0 1 2-1.9 1.78 1.78 0 0 1 1.4 2.4l-.3 .8-.8 .5M447.6 226.1a4.3 4.3 0 0 1 5 0 1.78 1.78 0 0 1-.8 2.6 4.6 4.6 0 0 1-4.2-.5l-.2-.8z"/>
<path d="M452.9 221.6h-5.5l1 1.3M47.7 259h10.9M59.7 259l102.9 .1zM59.8 259h102.8M60.5 258.3h102.1M60.6 258.2h102M60.7 258h101.9M60.9 257.9h101.7M61 257.8h101.6v1.2h-102.9M61 257.8l101.6-.1zM66 257.7h8.5M67.9 244.4a4.3 4.3 0 0 1 5 0 1.8 1.8 0 0 1-.8 2.6 4.5 4.5 0 0 1-4.2-.5l-.3-.8z"/>
<path d="M69.5 249.1a1.72 1.72 0 0 1 1.4 2.4 1.72 1.72 0 0 1-2.6 .7 1.72 1.72 0 0 1 .1-2.8 5 5 0 0 1 4.5 .5 1.64 1.64 0 0 1-.5 2.4M73.4 242.1v11.2M86 257.5v-62.8h.3v62.8M137.4 257.5v-62.8h.3v62.8M162.6 258.1h-101.9v-63.1h370.8v71.1M163.9 257.8h26M163.9 258.8h26M164 240.3v1.1M189.9 240.3h.1M191.2 257.8h26M191.2 258.8h26M191.3 240.3h.1"/>
<path d="M217.3 240.3v1.1M218.6 257.8h25.9M218.6 258.8h25.9M218.6 240.3v1.1M244.5 258.4v1.1M244.5 257.3h.1M244.5 258.4h.1M244.5 256.2v1.1M244.5 240.3h.1M245.9 257.8h26M245.9 258.8h26M245.9 240.3v1.1"/>
<path d="M271.9 240.3v1.1M271.9 240.3h.1M273.2 257.8h26M273.2 258.8h26M273.2 240.3v1.1M299.2 240.3v1.1M299.2 240.3h.1M300.5 257.8h26M300.5 258.8h26M300.5 240.3h.1M300.6 240.3l-.1 1.1M326.5 240.3v1.1"/>
<path d="M326.5 240.3h.1M327.8 257.8h26M327.8 258.8h26M327.9 240.3h.1M327.9 240.3v1.1M353.8 240.3v1.1M353.8 240.3h.1M355.1 257.8h26M355.1 258.8h26M355.2 240.3h.1M355.2 240.3v1.1M381.1 240.3l.1 1.1"/>
<path d="M381.1 240.3h.1M382.5 257.8h25.9M382.5 258.8h25.9M382.5 240.3h.1M382.5 240.3v1.1M408.4 240.3h.1M408.5 240.3l-.1 1.1zM409.8 257.8h21.4M409.8 258.8h21.4M409.8 240.3v1.1M431.2 240.3v1.1M447.2 256.9v4.4"/>
<path d="M59.7 260.2v25.7M110.1 279.8a1.63 1.63 0 0 0-2.4-.5 4.3 4.3 0 0 0 0 5 1.72 1.72 0 0 0 2.5-.8 1.72 1.72 0 0 0-1.2-2.4 1.72 1.72 0 0 0-2.1 1.6M117.7 279.3a1.13 1.13 0 0 0 .6 1.8 2.27 2.27 0 0 1 2.6 2.4 1.92 1.92 0 0 1-2.2 1.1 1.92 1.92 0 0 1-1.5-1.9 2.5 2.5 0 0 1 2.6-1.6 1.13 1.13 0 0 0 .6-1.8l-.8-.3zM162.6 260.2v25.7M162.6 267h269.9M162.7 267h-.1M162.8 266.8l269.5 .1M162.9 266.7h269.3M163.1 266.6h268.9M163.5 265.7v-71h27v71.5M163.6 266.1h267.9M163.7 266h267.8"/>
<path d="M163.8 265.9h267.6M163.9 265.7h267.3l1.3 1.3h-269.8zM164 260.2v1.1M164 262.4v1.1M164 265.7h-.1M189.9 260.2v1.1M189.9 262.4v1.1M191.3 260.2v1.1M191.3 262.4v1.1M217.3 260.2v1.1M217.3 262.4v1.1M218.6 260.2v1.1"/>
<path d="M218.6 262.4v1.1M245.4 266.2v-71.5h27v71.5M245.9 260.2v1.1M245.9 262.4v1.1M271.9 262.4v1.1M271.9 261.3h.1M271.9 262.4h.1M271.9 260.2v1.1M272.3 265.7v-70.9l.1 70.9M273.2 260.2v1.1M273.2 262.4v1.1M299.2 262.4v1.1"/>
<path d="M299.2 261.3h.1M299.2 262.4h.1M299.2 260.2v1.1M300.1 266.2v-71.5h26.9v71.5M300.5 260.2l.1 1.1M300.5 261.3h.1M300.5 262.4h.1M300.6 262.4l-.1 1.1M326.5 262.4v1.1M326.5 261.3h.1M326.5 262.4h.1M326.5 260.2v1.1"/>
<path d="M326.9 265.7v-70.9l.1 70.9M327.3 265.7l.1-71 .2 71M327.9 260.2v1.1M327.9 261.3h.1M327.9 262.4h.1M327.9 262.4v1.1M353.8 262.4v1.1M353.8 261.3h.1M353.8 262.4h.1M353.8 260.2v1.1M354.2 265.7v-70.9l.1 70.9M355.2 260.2v1.1"/>
<path d="M355.2 261.3h.1M355.2 262.4h.1M355.2 262.4v1.1M381.1 262.4l.1 1.1M381.1 261.3h.1M381.1 262.4h.1M381.2 260.2l-.1 1.1M382.5 260.2v1.1M382.5 261.3h.1M382.5 262.4h.1M382.5 262.4v1.1M408.4 261.3l.1 1.1"/>
<path d="M408.4 260.2v1.1zM408.4 262.4h.1M408.5 262.4l-.1 1.1zM409.8 265.7h21.4M409.8 260.2v1.1M409.8 262.4v1.1M431.2 260.2v1.1M431.2 262.4v1.1M432.3 265.7h16M432.5 267h.1M433.6 267h14.7M433.6 267.1h20.6"/>
<path d="M441.7 276.9a4.3 4.3 0 0 1 5 0 1.78 1.78 0 0 1-.8 2.6 4.6 4.6 0 0 1-4.2-.5l-.2-.8zM447.2 265.7v1.3M447.2 271.5v13.5M64.2 284.8h93.9M105.4 282.7h-4l2.6-3.7v5.5M115.9 282.7h-4l2.7-3.7v5.5M442.3 281.6a1.63 1.63 0 0 0-.6 2.4 4.3 4.3 0 0 0 5 0 1.71 1.71 0 0 0-.7-2.5 1.71 1.71 0 0 0-2.4 1.2 1.71 1.71 0 0 0 1.6 2.1M445.5 295.3v4.4M59.7 304.2h.1M59.7 305.5h.1M59.7 304.1h102.9M59.7 304.1l102.9 .1"/>
<path d="M59.7 304.5h102.9v1h-102.9M59.7 304.5h377.5M59.7 304.1v.1M59.7 304.5v1M59.7 304.1h377.5M59.7 305.5h377.5M59.7 304.2h377.5M59.7 304.5h.1M59.7 304.5v.9M59.8 304.2h-.1M59.9 305.4h102.7h-102.6M59.9 305.4h.1"/>
<path d="M59.9 305.5h.1M59.9 305.3l377.2 .1M59.9 305.4h377M60 305.4h.1M60 304.5l376.8 .2M60 304.2l.2 1.2M60.1 305.3h.1M60.1 305.3h102.5h-101.9M60.1 305.3v.1M60.2 304.2v1.2M60.4 304.1v.1M60.5 304.2v1.3"/>
<path d="M60.7 304.5v.2M60.7 305.3v.1M60.7 305.3h.1M60.7 304.2l-.1 .4h25.3l-.1-.4M60.8 305.4h101.8h-101.7M60.8 305.4h.1M60.8 305.5h.1M60.8 305.3l.1 .1M60.9 305.4h.1M61 304.5v1M61 304.1h.1M61 304.5h.1"/>
<path d="M61 304.4h128.9h-25.9M61 304.4h26M61 304.1v.1M61.1 304.2h-.1M61.1 305.5h-.1M61.1 304.4l-.1 .1M61.1 304.4l-.1 1.1M85.5 305.5h.1M85.5 304.2h.1M85.5 304.1v.1M85.5 304.5v1M85.5 304.1h.1"/>
<path d="M85.5 304.5h.1M85.5 304.5v.9M85.6 305.4h.1M85.6 305.5h.1M85.7 305.3l-.1 .1M85.7 305.4h.1M85.8 304.5v.2M85.8 305.3h.1M85.8 305.3v.1M85.9 304.6v.8M86 304.2v1.2M86.3 304.2v1.2"/>
<path d="M86.4 304.5v.2M86.4 305.3v.1M86.5 305.3h-.1M86.5 304.2l-.2 1.2M86.5 304.5v.2M86.5 305.4h.1M86.5 305.5h.1M86.6 305.3l.1 .1M86.6 305.4h.1M86.7 304.2h.1M86.8 304.1h.1M86.8 304.5h.1"/>
<path d="M86.8 304.5l-.1 .9M86.8 304.4h26M86.8 304.1v.1M86.8 304.5v1M86.8 304.2h.1M86.8 305.5h.1M86.8 304.4v.1M86.8 304.4v1.1M87 304.4v1.1zM87 305.5h.1M111.2 305.5h.1M111.2 304.1v.1"/>
<path d="M111.2 304.5h.1M111.2 304.1h.1M111.2 304.5v1M111.2 304.2h.1M111.5 305.4h.1M111.4 305.3v.1M111.5 304.2l.2 .4-25.4-.1M111.5 304.5v.2M111.5 305.3h.1M111.5 305.3l-.1 .1M111.7 304.2v1.2M112 304.2v1.2"/>
<path d="M112.2 305.3l.1 .1M112.2 304.5v.2M112.2 305.3h.1M112.2 304.2l-.2 .4h25.4l-.2-.4M112.3 305.3l.1 .1M112.3 305.4h.1M112.5 304.5v1M112.5 304.5h.1M112.5 304.1h.1M112.5 304.1v.1M112.5 304.2h.1M112.5 305.5h.1"/>
<path d="M112.5 304.4l.1 1.1zM112.5 304.4h26M112.7 304.4l.1 1.1zM112.8 305.5h.1M136.9 304.2h.1M136.9 305.5h.1M136.9 304.1v.1M136.9 304.5v1M136.9 304.5v.9M136.9 304.5h.1M136.9 304.1h.1M137 304.2h-.1"/>
<path d="M137.1 305.4h.1M137.1 305.5h.1M137.1 305.3l-.1 .1M137.2 305.4h.1M137.2 304.5v.2M137.2 305.3h.1M137.3 304.5v.2M137.3 305.3v.1M137.4 304.6v.8M137.4 304.2v1.2M137.7 304.2v1.2M137.7 304.6h25.4"/>
<path d="M137.9 304.5v.2M137.9 305.3v.1M137.9 305.3h.1M137.9 304.2l-.2 1.2M138 305.4h.1M137.9 305.5h.1M138 305.3l.1 .1M138.1 305.4h.1M138.2 304.2h.1M138.2 304.5h.1M138.2 304.5v.9M138.2 304.1h.1"/>
<path d="M138.2 304.1v.1M138.2 305.5h.1M138.3 304.4v1.1zM138.3 304.4v1.1M138.5 304.4v1.1zM138.5 305.5h.1M162.6 305.5h-102.9M162.6 304.2v.3h-102.9M162.6 304.2h-102.9M162.6 304.2h.1M162.6 305.5h.1M162.6 304.1v.1"/>
<path d="M162.6 304.5v1M162.7 304.5h-.1M162.7 304.1h-.1M162.7 304.5h274.4M162.9 305.4h.1M162.8 305.3l-.1 .1M162.9 304.2h.3v1.2M163 305.3h.1M163 305.3l-.1 .1M163.4 304.2v1.2M163.5 304.2h27M163.6 304.5v.2"/>
<path d="M163.6 305.3h.1M163.6 304.2h-.1M163.7 305.3l.1 .1M163.8 305.4h.1M163.9 304.2h.1M163.9 304.5h.1M163.9 304.1h.1M164 304.5v1M164 304.1v.1M164 305.5h-.1M164.2 304.4l.1 1.1zM164.3 304.4h.1"/>
<path d="M164.3 305.5h.1M189.9 305.5h.1M189.9 304.5v1M189.9 304.1v.1M190 304.5h-.1M190 304.1h-.1M190 304.5l-.1 1M190 304.2h.1M190.1 305.5h.1M190.2 305.3l-.1 .1M190.3 304.2h.1M190.3 304.5v.2"/>
<path d="M190.3 305.3h.1M190.3 305.3l-.2 .1M190.5 304.2v1.2M190.7 304.2v1.2M190.8 304.2h27v1.2M190.9 305.3l.1 .1M190.9 304.5v.2M190.9 305.3h.1M191 304.2h-.2M191.1 305.4h.1M191.1 305.3v.1M191.2 304.2h.1"/>
<path d="M191.2 304.5l.1 1M191.3 304.5h-.1M191.3 304.1h.1M191.3 304.5v1M191.3 304.4h26zM191.3 304.1v.1M191.3 305.5h.1M217.3 305.5h.1M217.3 304.5v1M217.3 304.1v.1M217.3 304.5h.1M217.3 304.1h.1"/>
<path d="M217.3 304.2h.1M217.4 305.5h.1M217.5 305.3l-.1 .1M217.6 304.2l.1 .3M217.6 304.5v.2M217.6 305.3h.1M217.6 305.3l-.2 .1M218.1 304.2v1.2M218.1 304.2h27v1.2M218.2 305.3l.1 .1M218.2 304.5v.2M218.3 305.3h-.1"/>
<path d="M218.3 304.2h-.2M218.3 305.4h.1M218.4 305.3l.1 .1M218.4 305.4v.1M218.5 304.2h.1M218.5 304.5l.1 1M218.6 304.5h-.1M218.6 304.1h.1M218.6 304.5v1M218.6 304.4h26zM218.6 304.1v.1M218.6 305.5h.1"/>
<path d="M244.6 304.5v1M244.6 304.1v.1M244.6 304.5h.1M244.6 304.2h.1M244.7 305.5h.1M244.8 305.3l-.1 .1M244.9 304.2l.2 .3M244.9 304.5v.2M244.9 305.3h.1M244.9 305.3l-.1 .1M245.4 304.2v1.2M245.4 304.2h27v1.2"/>
<path d="M245.6 305.3v.1M245.6 304.5v.2M245.6 305.3h.1M245.6 304.2h-.2M245.7 305.4h.1M245.7 305.3v.1M245.9 304.2h.1M245.9 304.5v1M245.9 304.1h.1M245.9 304.5h.1M245.9 305.5h.1M245.9 304.4h26z"/>
<path d="M245.9 304.1v.1M271.9 304.4v1.1M271.9 304.5h.1M271.9 304.1v.1M271.9 304.5v1M271.9 304.2h.1M272.1 305.5h.1M272.1 305.3l-.1 .1M272.2 304.5v.2M272.2 304.2l.2 1.2M272.2 305.3h.1M272.3 305.3l-.2 .1"/>
<path d="M272.7 304.2v1.2M272.7 304.2h27v1.2M272.9 304.5v.2M272.9 305.3v.1M272.9 304.2h-.2M273 305.4l-.1 .1M273.1 305.4h.1M273 305.3v.1M273.2 304.5v1M273.2 304.2h.1M273.2 304.1h.1M273.2 304.5h.1"/>
<path d="M273.2 304.4h26zM273.2 304.1v.1M273.2 305.5h.1M299.2 304.5v1M299.2 304.5h.1M299.2 304.1v.1M299.3 304.5l-.1 1M299.3 304.2h-.1M299.4 305.5h.1M299.4 305.3l-.1 .1M299.5 304.2l.2 1.2M299.5 304.5v.2"/>
<path d="M299.6 305.3h.1M299.6 305.3l-.2 .1M300 304.2v1.2M300.1 304.2h26.9l.1 1.2M300.2 304.5v.2M300.2 305.3v.1M300.2 304.2h-.1M300.3 305.5h.1M300.3 305.3v.1M300.5 304.2h.1M300.5 304.5v1M300.5 304.1h.1"/>
<path d="M300.5 304.5h.1M300.5 304.4h26zM300.5 304.1v.1M300.6 305.5h-.1M326.5 304.5v1M326.6 304.5h-.1M326.6 304.5h.1M326.6 304.1v.1M326.6 304.5l-.1 1M326.6 304.2h.1M326.7 305.4h.1M326.7 305.5h.1"/>
<path d="M326.7 305.3l-.1 .1M326.8 305.4h.1M326.8 304.2l.2 1.2M326.8 304.5v.2M326.9 305.3h.1M326.9 305.3v.1M327.3 304.2v1.2M327.4 304.2h27v1.2M327.5 304.5v.2M327.5 305.3v.1M327.6 304.2h-.2M327.6 304.5v.2"/>
<path d="M327.6 305.5h.1M327.7 305.3l-.1 .1M327.8 304.2h.1M327.8 304.5l.1 1M327.8 304.1h.1M327.8 304.5h.1M327.9 304.5v1M327.9 304.4h25.9zM327.9 304.1v.1M327.9 305.5h-.1M353.8 304.4v1.1M353.9 304.5h.1"/>
<path d="M353.9 304.1v.1M353.9 304.5v1M353.9 304.2h.1M354 305.4h.1M354 305.5h.1M354.1 305.3l-.1 .1M354.1 305.4h.1M354.2 304.2l.1 1.2M354.2 304.5v.2M354.2 305.3h.1M354.2 305.3v.1M354.6 304.2v1.2"/>
<path d="M354.7 304.2h27v1.2M354.8 304.5v.2M354.9 305.3l-.1 .1M354.9 304.2h-.2M354.9 304.5v.2M354.9 305.5h.1M355 305.3l-.1 .1M355.1 304.5l.1 1M355.2 304.1h.1M355.2 304.5h-.1M355.2 304.4h26M355.2 304.1v.1"/>
<path d="M355.2 304.2h.1M355.2 305.5h.1M355.2 304.4v1.1M355.2 304.4v.1M381.2 304.4v1.1M381.2 304.5h.1M381.2 304.1v.1M381.2 304.5v1M381.2 304.2h.1M381.3 305.4h.1M381.3 305.5h.1M381.4 305.3l-.1 .1"/>
<path d="M381.4 305.4h.1M381.5 304.2l.2 1.2M381.5 304.5v.2M381.5 305.3h.1M381.5 305.3v.1M382 304.2v1.2M382 304.2h27l.1 1.2M382.1 304.5v.2M382.2 305.3l-.1 .1M382.2 304.5v.2M382.2 304.2h-.2M382.2 305.5h.1"/>
<path d="M382.3 305.3l-.1 .1M382.4 304.2h.1M382.4 304.5l.1 1M382.5 304.1h.1M382.5 304.5h-.1M382.5 304.5v1M382.5 304.4h26zM382.5 304.1v.1M382.5 305.5h.1M408.4 304.4l.1 1.1zM408.5 305.5h.1M408.5 304.2h.1"/>
<path d="M408.5 304.1v.1M408.6 304.1h-.1M408.6 304.5h.1M408.6 304.5l-.1 1M408.7 305.4h.1M408.7 305.3v.1M408.8 305.4v.1M408.8 304.2l.2 .3M408.8 304.5v.2M408.9 305.3h.1M408.9 305.3v.1M409.3 304.2v1.2"/>
<path d="M409.4 304.2h26.9l.1 1.2M409.5 305.3l.2 .1M409.5 304.5v.2M409.5 305.3h.1M409.5 304.2h-.1M409.6 305.3l.1 .1M409.7 305.4h.1M409.8 304.5v1M409.8 304.5h.1M409.8 304.1h.1M409.8 304.4h26zM409.8 304.1v.1"/>
<path d="M409.9 304.2h-.1M409.9 305.5h-.1M435.8 304.4v1.1M435.8 305.5h.1M435.8 304.1v.1M435.9 304.5h-.1M435.9 304.1h-.1M435.9 304.5h-272M435.9 304.2h.1M436.1 305.4h.1M436.1 305.3l-.1 .1M436.1 304.2l.2 .3"/>
<path d="M436.1 304.5v.2M436.2 305.3h.1M436.2 305.3l-.1 .1M436.2 305.3h-272.6l.2 .1M436.8 305.3l.2 .1M436.8 305.3h.1M436.8 304.7h.1M436.9 304.2h-.3v1.2M437 305.4h.1M437.1 305.4h-274.3M437.1 305.4h.1M437.1 304.5v.9"/>
<path d="M437.1 304.2h.1M437.1 304.1h.1M437.1 304.5h.1M437.2 304.1v.1M437.2 304.5v1M437.2 305.5h-.1M438.3 304.1h8.3M438.3 305.5h8.3M439.8 317.7v-2.9l2.1 1.6a1.78 1.78 0 0 1 2-1.9 1.78 1.78 0 0 1 1.4 2.4l-.2 .8-.8 .6M445.5 304.1v1.4M445.5 309.9v13.6M367.3 336.1h195.8v6.1h-195.8z"/>
<path d="M440.6 320.1a1.62 1.62 0 0 0-.5 2.4 4.3 4.3 0 0 0 5 0 1.71 1.71 0 0 0-.8-2.5 1.71 1.71 0 0 0-2.3 1.1 1.71 1.71 0 0 0 1.5 2.2M367.3 342.2h195.8v56.2h-195.8zM367.3 342.2v56.2h-66.7M370.6 342.2h192.5M445.6 342.2v56.2M30.7 376.9h269.9M74.3 376.9v21.6M217 376.9v21.6M255.8 376.9v21.6M315.6 374.2v24.7M367.3 378.5h195.8M367.3 365.1h195.8"/>
<path d="M367.3 360.1h78.3M383.1 360.1v25M406.2 360.1v25M431.4 360.1v25M563.1 371.8h-262.5v26.6h-216.6M30.7 387.7h269.9M304.1 386.5h62.5M338.1 380.5l24.1-4v20.1l-24.1-4zM367.3 385.1h195.8M367.3 391.8h195.8M382 398.4h181.1M487.6 391.8v6.6"/>
<path d="M520.1 391.8v6.6M536.7 385.1v6.7"/>
<circle cx="315.6" cy="386.5" r="10.1"/>
<circle cx="315.6" cy="386.5" r="6"/>
</g>
<g fill="#000" stroke="#000" stroke-width=".39">
<path d="M59.7 163.5l4.5-.8v1.5zM428.1 162.7l4.4 .8-4.4 .7zM48.8 194l.7 4.5h-1.4zM61 184.9l4.5-.8v1.5zM74.1 195.4l.7 4.4h-1.5zM81 184.1l4.5 .8-4.5 .7zM86.8 184.6l4.4-.7v1.4zM102.1 189.6h1.5l-.7 4.4zM102.9 195.4l.7 4.4h-1.5zM106.8 183.9l4.4 .7-4.4 .7zM112.5 185.1l4.4-.7v1.5zM132.5 184.4l4.4 .7-4.4 .8z"/>
<path d="M138.2 185.1l4.5-.7v1.5zM158.2 184.4l4.4 .7-4.4 .8zM164 185.4l4.4-.7v1.5zM185.5 184.7l4.4 .7-4.4 .8zM191.3 185.6l4.4-.7v1.5zM212.8 184.9l4.5 .7-4.5 .8zM218.6 185.8l4.4-.7v1.4zM240.2 185.1l4.4 .7-4.4 .7zM245.9 186.2l4.4-.7v1.5zM267.5 185.5l4.4 .7-4.4 .8zM273.2 186.6l4.5-.7v1.5zM294.8 185.9l4.4 .7-4.4 .8z"/>
<path d="M300.6 186.9l4.4-.8v1.5zM322.1 186.1l4.4 .8-4.4 .7zM327.9 187l4.4-.7v1.5zM349.4 186.3l4.4 .7-4.4 .8zM355.2 187.7l4.4-.8v1.5zM376.7 186.9l4.5 .8-4.5 .7zM382.5 187.5l4.4-.7v1.5zM404.1 186.8l4.4 .7-4.4 .8zM409.8 187.9l4.5-.7v1.5zM426.8 187.2l4.4 .7-4.4 .8zM453.1 194l.7 4.5h-1.4zM73.3 211h1.5l-.7 4.4z"/>
<path d="M321.8 211h1.5l-.7 4.4zM73.2 232.2h1.5l-.8 4.4zM73.9 216.6l.8 4.4h-1.5zM322.6 216.6l.7 4.4h-1.5zM48.1 254.6h1.4l-.7 4.4zM73.4 237.7l.7 4.4h-1.4zM72.7 253.3h1.4l-.7 4.4zM446.5 261.3h1.5l-.8 4.4zM447.2 267l.8 4.5h-1.5zM452.4 262.6h1.4l-.7 4.5zM59.7 284.8l4.5-.8v1.5zM158.1 284l4.5 .8-4.5 .7z"/>
<path d="M444.8 299.7h1.5l-.8 4.4zM445.5 305.5l.8 4.4h-1.5z"/>
</g>
<g font-size="5.2">
<text x="369.5" y="347.7">TITLE:- FIXED ROOF</text>
<text x="504.8" y="347.6">NIHVA TECHNOLOGIES</text>
<text x="512.6" y="353.4">PVT. LTD. PUNE</text>
</g>
<g font-size="4.7">
<text x="407.3" y="370.6">05/11/22</text>
<text x="447.5" y="370.1">CLIENT - NIHVA TECHNOLOGIES PVT.LTD</text>
<text x="407.3" y="377.3">05/11/22</text>
<text x="447.4" y="376.7">LOCATION -</text>
<text x="407.3" y="383.9">05/11/22</text>
<text x="447.4" y="383.4">PRODUCT: FIX &amp; RETRACTABLE ROOF</text>
<text x="449" y="390.1">DWG NO:-NIHVA/22-23/MFG/0048</text>
<text x="538.8" y="390">REV- 0</text>
<text x="446.9" y="396.7">SCALE: NTS</text>
<text x="488.6" y="396.7">SCALE:--</text>
<text x="511.6" y="396.7">1:1</text>
<text x="522.1" y="396.7">SHEET: 01 OF 01</text>
</g>
<g font-size="4.6">
<text x="41" y="383.6">REV NO.</text>
<text x="129.7" y="384">DESCRIPTION</text>
<text x="223.5" y="383.4">Date</text>
<text x="258.4" y="382.9">Revised By</text>
</g>
<g font-size="3.9">
<text x="513.5" y="357.3">Tel : 020 66304033</text>
<text x="387.8" y="364.2">NAME</text>
<text x="412.8" y="364.3">DATE</text>
<text x="432.3" y="363.9">SIGN</text>
<text x="506.6" y="364.7">Website:- www.nihva.com</text>
<text x="511.2" y="361.1">Email:- info@nihva.com</text>
</g>
<g font-size="3.5">
<text x="368.1" y="369.9">DRAWN</text>
<text x="386.1" y="369.7">MAHESH S.</text>
<text x="368" y="375.8">CHECK</text>
<text x="386.1" y="376.4">MAHESH S.</text>
<text x="368.1" y="382.4">APPRD.</text>
<text x="386.3" y="383">VIJAY T.</text>
</g>
<text font-size="3.3" x="379.6" y="396.3">ALL DIMENSION ARE IN mm</text>
<text font-size="3" x="368" y="389.3">If any queries contact : design@nihva.com</text>
</svg>
